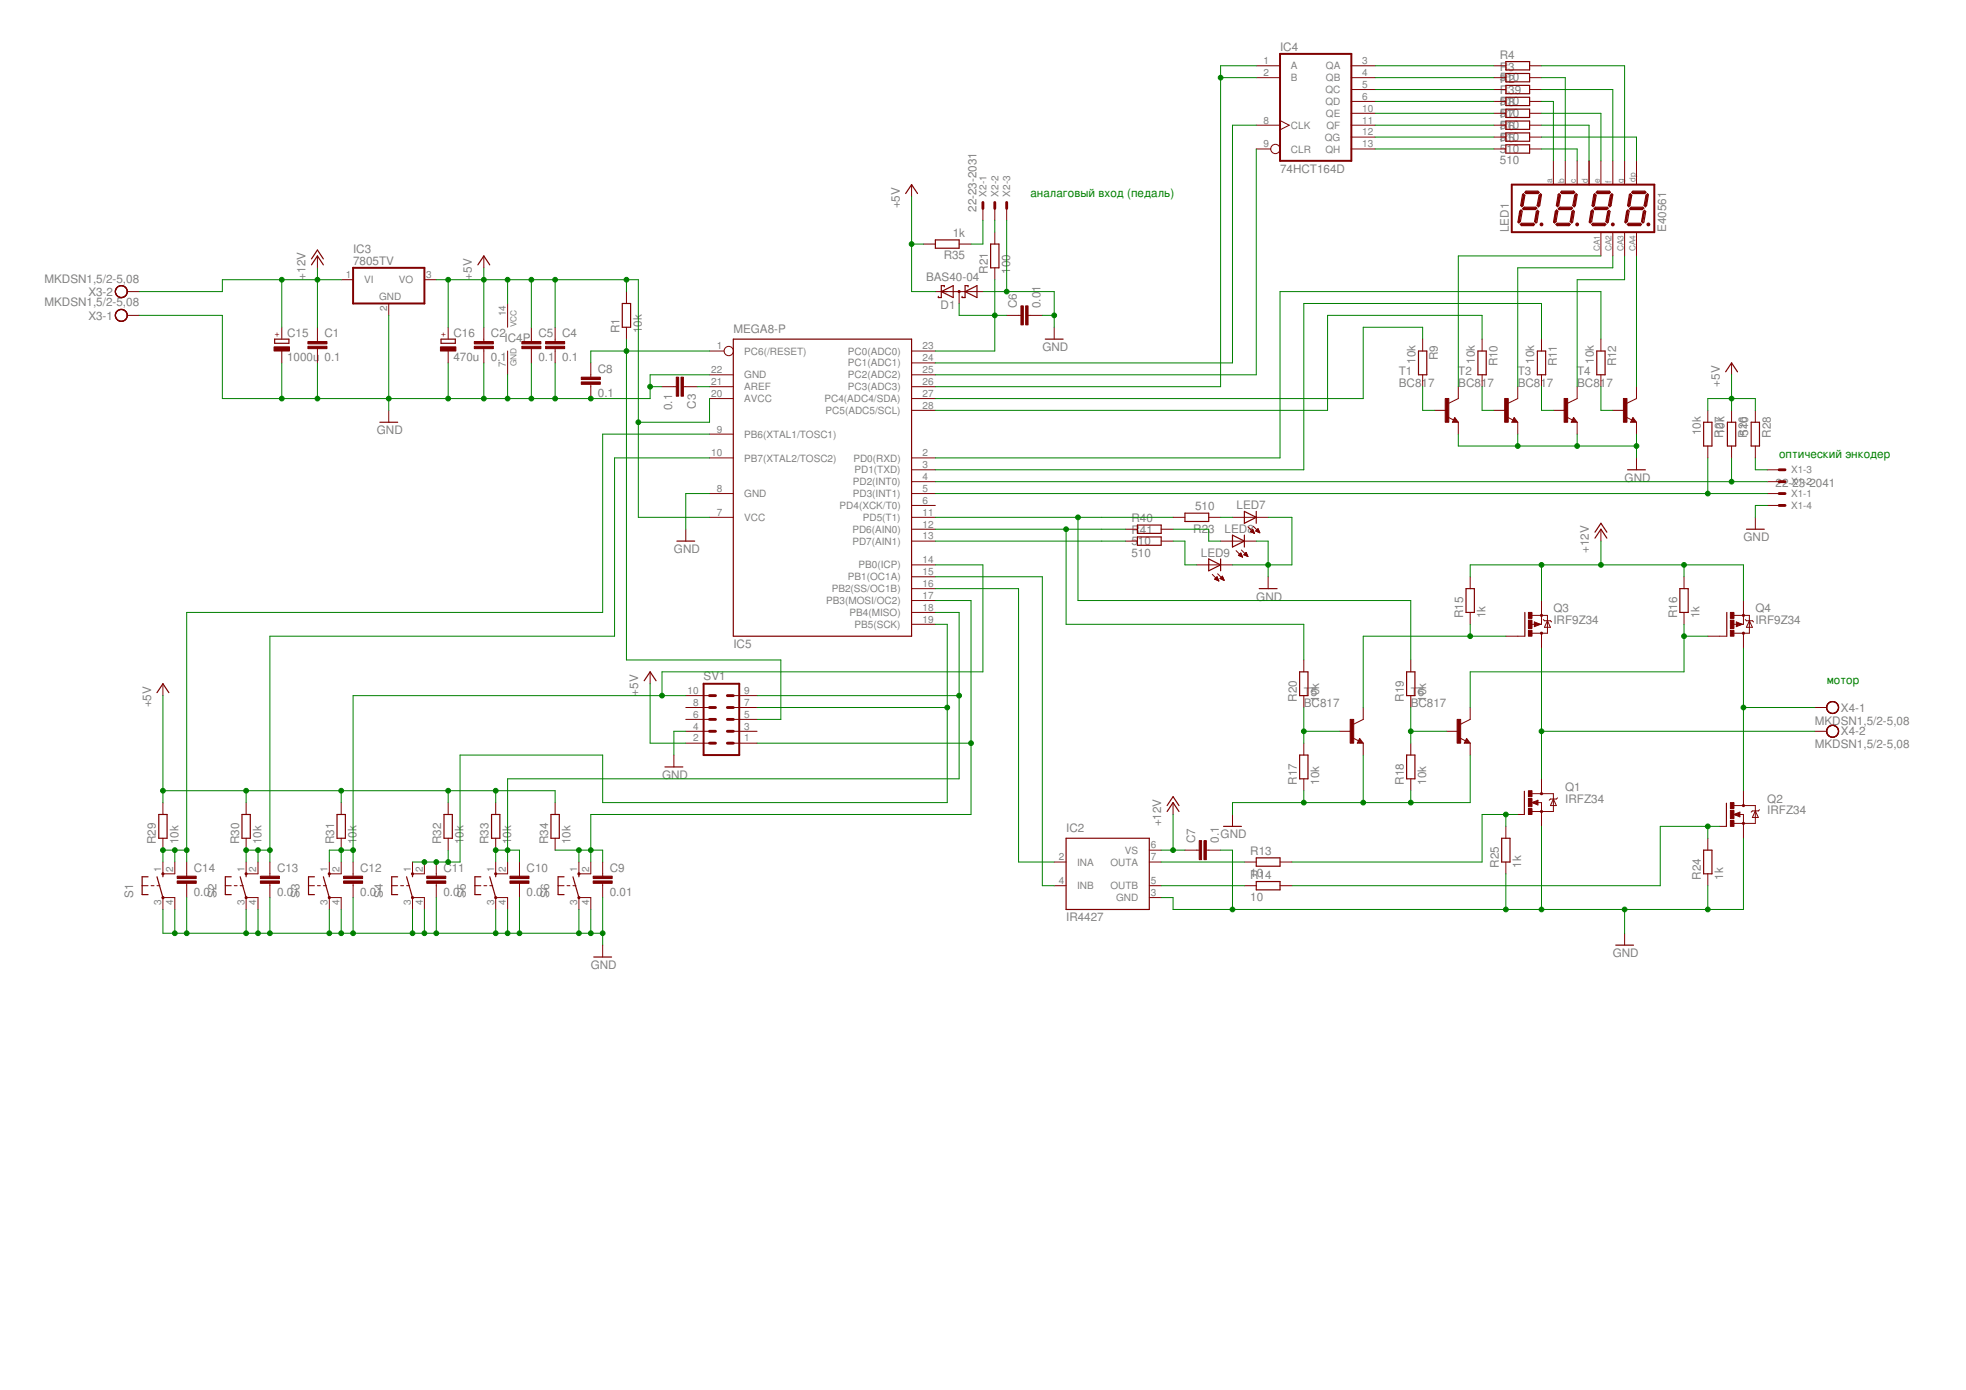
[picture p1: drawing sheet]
<svg xmlns="http://www.w3.org/2000/svg" width="420mm" height="297mm" viewBox="0 0 420 297" stroke-linecap="round" stroke-linejoin="round" font-family="sans-serif">
<g fill="none" stroke="#800000" stroke-width=".25">
<path d="M321.8 18.2h5.1v1.8h-5.1zM321.8 13.2h5.1v1.7h-5.1zM321.8 15.7h5.1v1.8h-5.1zM321.8 20.8h5.1v1.8h-5.1zM321.8 23.3h5.1v1.8h-5.1zM321.8 25.9h5.1v1.7h-5.1zM321.8 28.4h5.1v1.8h-5.1zM321.8 30.9h5.1v1.8h-5.1zM66.6 56.6l1.2-1.9 1.3 1.9M66.6 55.3l1.2-1.9 1.3 1.9M102.1 56.6l1.3-1.9 1.3 1.9M193.5 41.4l1.3-1.9 1.3 1.9"/>
<path d="M199.9 51.3h5.1v1.7h-5.1zM211.7 52.2h1.8v5h-1.8zM324.8 45.1l.3-.2 .2 .2-.4 2.2-.3 .3-.2-.1zM324.9 48l.3-.3h2.5l.3 .3-.3 .2h-2.5zM325.6 41.4l.3 .3-.4 2.2-.3 .3-.2-.3 .4-2.3zM325.8 44.3h2.4l.2 .2-.3 .3h-2.5l-.2-.2zM325.9 41.1l.2-.2h2.6l.2 .2-.2 .3h-2.6zM328.3 45.2l.3-.3 .2 .3-.3 2.3-.2 .1-.3-.3zM329.2 41.4l.2 .2-.3 2.3-.3 .3-.3-.3 .4-2.2zM332.7 44.9l.2 .2-.4 2.2-.3 .3-.2-.1 .4-2.4zM332.8 47.7h2.5l.3 .3-.3 .2h-2.5l-.3-.2zM333.2 41.4l.3 .3-.4 2.2-.2 .3-.3-.3 .4-2.3z"/>
<path d="M333.4 44.3h2.5l.2 .2-.4 .3h-2.5l-.2-.2zM333.5 41.1l.3-.2h2.5l.2 .2-.2 .3h-2.5zM336 45.2l.2-.3 .3 .3-.4 2.3-.2 .1-.3-.3zM336.8 41.4l.3 .2-.4 2.3-.3 .3-.3-.3 .4-2.2zM340.3 44.9l.3 .2-.4 2.2-.3 .3-.3-.1 .4-2.4zM340.4 47.7h2.5l.3 .3-.3 .2h-2.5l-.3-.2zM340.8 41.4l.3 .3-.4 2.2-.2 .3-.3-.3 .4-2.3zM341 44.3h2.5l.2 .2-.3 .3h-2.6l-.1-.2zM341.1 41.1l.3-.2h2.5l.3 .2-.3 .3h-2.5zM343.6 45.2l.2-.3 .3 .3-.4 2.3-.2 .1-.3-.3zM344.5 41.4l.2 .2-.4 2.3-.3 .3-.3-.3 .5-2.2zM347.9 44.9l.3 .2-.4 2.2-.3 .3-.2-.1 .3-2.4z"/>
<path d="M348 47.7h2.6l.2 .3-.2 .2h-2.6l-.2-.2zM348.2 41.6l.2-.2 .3 .3-.4 2.2-.2 .3-.3-.3zM348.6 44.3h2.5l.2 .2-.3 .3h-2.6l-.1-.2zM348.7 41.1l.3-.2h2.5l.3 .2-.3 .3h-2.5zM351.2 45.2l.3-.3 .2 .3-.4 2.3-.2 .1-.3-.3zM351.8 41.7l.3-.3 .2 .2-.4 2.3-.3 .3-.2-.3zM58.7 72.5h3v.9h-3zM94.3 72.5h3v.9h-3zM133 64.9h1.8v5h-1.8zM156.7 72.5h38.1v63.5h-38.1zM201.2 62.3l2.5-1.3v2.6zM201.8 61.3v-.3h-.6v2.6h-.7v-.3"/>
<path d="M206.2 62.3l2.6-1.3v2.6zM206.9 61.3v-.3h-.7v2.6h-.6v-.3M223.4 72.5h3.8M303.1 75h1.8v5.1h-1.8zM315.8 75h1.8v5.1h-1.8zM328.5 75h1.8v5.1h-1.8zM341.2 75h1.8v5.1h-1.8zM368.8 79.5l1.3-1.9 1.2 1.9M81.2 90.2h3.8M310.9 89.7l.1 .3h-.4l.3-.5 .5 .6h-.8M323.6 89.7l.1 .3h-.4l.3-.5 .5 .6h-.8M336.3 89.7l.1 .3h-.4l.3-.5 .5 .6h-.8"/>
<path d="M349 89.7l.1 .3h-.4l.3-.5 .5 .6h-.8M364.1 90.2h1.8v5.1h-1.8zM369.2 90.2h1.7v5.1h-1.7zM374.2 90.2h1.8v5.1h-1.8zM144.7 115.6h3.8M243.1 112.2h5.1v1.8h-5.1zM243.1 114.7h5.1v1.8h-5.1zM253.2 109.7h5.1v1.7h-5.1zM258.3 119.4l2.6 1.3-2.6 1.3zM260.9 119.4v2.6M263.4 114.4l2.5 1.2-2.5 1.3zM265.9 109.3l2.6 1.3-2.6 1.2z"/>
<path d="M265.9 114.4v2.5M268.5 109.3v2.5M340.9 115l1.2-1.9 1.3 1.9M340.9 113.7l1.2-1.9 1.3 1.9M347.8 100.4h3.8M373.2 113.1h3.8M269.1 125.8h3.8M313.3 125.8h1.8v5.1h-1.8zM325.9 130.9v5.1M359 125.8h1.8v5.1h-1.8zM369 130.9v5.1M33.5 148l1.3-1.9 1.3 1.9"/>
<path d="M137.7 145.5l1.2-1.9 1.3 1.9M277.7 143.6h1.8v5.1h-1.8zM290.6 158.3l.1 .3h-.4l.3-.5 .5 .6h-.8M300.6 143.6h1.8v5.1h-1.8zM313.4 158.3l.2 .3h-.4l.2-.5 .5 .6h-.7M33.9 174.1h1.8v5h-1.8zM51.7 174.1h1.8v5h-1.8zM72 174.1h1.8v5h-1.8zM94.9 174.1h1.8v5h-1.8zM105.1 174.1h1.7v5h-1.7zM117.8 174.1h1.7v5h-1.7zM142.1 163.9h3.8"/>
<path d="M227.8 179.1h17.8v15.3h-17.8zM249.4 173.4l1.3-1.9 1.3 1.9M249.4 172.1l1.3-1.9 1.3 1.9M261.5 176.6h3.8M277.7 161.4h1.8v5h-1.8zM300.6 161.4h1.8v5h-1.8zM320.9 179.1h1.8v5.1h-1.8zM325.8 169.1v5M369 171.6v5M31.6 187.4h-1.2v3.8h1.2M33.5 187.4l1.3 4.4M34.8 186.7v.7"/>
<path d="M49.4 187.4h-1.2v3.8h1.2M51.3 187.4l1.3 4.4M52.6 186.7v.7M67.2 187.4h-1.3v3.8h1.3M69.1 187.4l1.3 4.4M70.4 186.7v.7M85 187.4h-1.3v3.8h1.3M86.9 187.4l1.3 4.4M88.2 186.7v.7M102.8 187.4h-1.3v3.8h1.3M104.7 187.4l1.2 4.4M105.9 186.7v.7"/>
<path d="M120.5 187.4h-1.2v3.8h1.2M122.4 187.4l1.3 4.4M123.7 186.7v.7M268.5 183.3h5.1v1.8h-5.1zM268.5 188.4h5.1v1.8h-5.1zM364.1 181.7h1.8v5h-1.8zM126.9 204.5h3.8M345.3 202h3.8"/>
<circle cx="25.9" cy="67.4" r="1.27"/>
<circle cx="25.9" cy="62.3" r="1.27"/>
<circle cx="391.6" cy="151.2" r="1.27"/>
<circle cx="391.6" cy="156.3" r="1.27"/>
</g>
<g fill="none" stroke="#800000" stroke-width=".21">
<path d="M268.5 16.6h5.1M268.5 14.1h5.1M288.8 19.1h5.1M288.8 16.6h5.1M288.8 14.1h5.1M319.3 19.1h2.5M319.3 16.6h2.5M319.3 14.1h2.5M326.9 19.1h2.5M326.9 16.6h2.5M326.9 14.1h2.5M194.8 39.5v2.5"/>
<path d="M268.5 31.8h3.1M268.5 26.8h5.1M273.6 25.8l1.9 1-1.9 .9M288.8 31.8h5.1M288.8 29.3h5.1M288.8 26.8h5.1M288.8 24.2h5.1M288.8 21.7h5.1M319.3 31.8h2.5M319.3 29.3h2.5M319.3 26.8h2.5M319.3 24.2h2.5"/>
<path d="M319.3 21.7h2.5M326.9 31.8h2.5M326.9 29.3h2.5M326.9 26.8h2.5M326.9 24.2h2.5M326.9 21.7h2.5M332 34.4v5.1M334.5 34.4v5.1M337.1 34.4v5.1M339.6 34.4v5.2M342.1 34.4v5.1M344.7 34.4v5.1"/>
<path d="M347.2 34.4v5.1M349.7 34.4v5.1M67.8 54.7v2.5M72.9 59.8h2.6M90.7 59.8h2.5M103.4 54.7v2.5M197.4 52.2h2.5M205 52.2h2.5M210.1 44.5v2.6M212.6 44.5v2.6M212.6 49.6v2.6M212.6 57.2v2.6"/>
<path d="M215.1 44.5v2.6M342.1 49.6v5.1M344.7 49.6v5.1M347.2 49.6v5.1M349.7 49.6v5.1M27.2 62.3h2.5M27.2 67.4h2.5M60.2 69.9v2.6M60.2 75v2.6M67.8 69.9v3.1M67.8 74.5v3.1M83.1 64.9v2.5"/>
<path d="M95.8 69.9v2.6M95.8 75v2.6M103.4 69.9v3.1M103.4 74.5v3.1M108.5 64.9v5M108.5 75v5.1M113.6 69.9v3.1M113.6 74.5v3.1M118.6 69.9v3.1M118.6 74.5v3.1M126.3 77.6v3M133.9 62.3v2.6"/>
<path d="M133.9 69.9v2.6M151.6 75h3.1M194.8 77.6h5.1M194.8 75h5.1M199.9 62.3h10.2M205 62.3v2.6M215.1 67.4h3.1M219.7 67.4h3.1M225.3 69.9v2.6M304 72.5v2.5M316.7 72.5v2.5M329.4 72.5v2.5"/>
<path d="M342.1 72.5v2.5M370.1 77.6v2.5M83.1 87.7v2.5M126.3 82.1v3.1M141.5 82.6h3M146 82.6h3.1M151.6 82.6h5.1M151.6 97.9h5.1M151.6 92.8h5.1M151.6 80.1h5.1M151.6 85.2h5.1M194.8 82.6h5.1"/>
<path d="M194.8 97.9h5.1M194.8 80.1h5.1M194.8 85.2h5.1M194.8 87.7h5.1M304 80.1v2.5M306.6 87.7h2.5M309.4 89.1l1.2 .6M310.9 89.2l.8 1h-1.3zM311.7 82.6v2.6l-2.1 1M311.7 90.2v2.6M316.7 80.1v2.5M319.3 87.7h2.5"/>
<path d="M322.1 89.1l1.2 .6M323.6 89.2l.8 1h-1.3zM324.4 82.6v2.6l-2.1 1M324.4 90.2v2.6M329.4 80.1v2.5M332 87.7h2.5M334.8 89.1l1.2 .6M336.3 89.2l.8 1h-1.3zM337.1 82.6v2.6l-2.1 1M337.1 90.2v2.6M342.1 80.1v2.5M344.7 87.7h2.5"/>
<path d="M347.5 89.1l1.2 .6M349 89.2l.7 1h-1.2zM349.7 82.6v2.6l-2 1M349.7 90.2v2.6M349.7 97.9v2.5M365 87.7v2.5M365 95.3v2.6M370.1 87.7v2.5M370.1 95.3v2.6M375.1 87.7v2.5M375.1 95.3v2.6M146.6 113.1v2.5"/>
<path d="M151.6 105.5h5.1M151.6 110.6h5.1M194.8 105.5h5.1M194.8 102.9h5.1M194.8 100.4h5.1M194.8 108h5.1M194.8 110.6h5.1M194.8 115.6h5.1M194.8 113.1h5.1M240.5 115.6h2.6M240.5 113.1h2.6M248.2 115.6h2.5"/>
<path d="M248.2 113.1h2.5M250.7 110.6h2.5M258.3 110.6h2.6M260.9 115.6h7.6M263.4 110.6h7.6M264.2 117.7l1.4 1.4M264.7 118.7l.5-.5 .4 .9zM264.7 118.7h.7M264.8 118.6h.5M264.9 118.5h.4M265 118.8h.5M265 118.3h.2"/>
<path d="M265.1 118.2h.1M265.3 117.5l1.4 1.4M265.3 119h.2M265.8 118.6l.5-.6 .4 .9zM265.9 118.6h.7M265.9 118.5h.6M266 118.3h.4M266.1 118.2h.3M266.2 118.7h.4M266.3 118.1h.1M266.4 118.8h.3M266.7 112.6l1.4 1.4"/>
<path d="M267.2 113.6l.5-.5 .4 .9zM267.3 113.6h.6M267.3 113.5h.6M267.4 113.4h.4M267.5 113.3h.3M267.6 113.8h.4M267.7 113.2h.1M267.8 112.5l1.4 1.4M267.9 113.9h.2M268.4 113.5l.5-.5 .3 .9zM268.4 113.4h.6M268.5 113.5h.6"/>
<path d="M268.5 113.3h.5M268.7 113.2h.2M268.7 113.6h.5M268.8 113.1h.1M269 113.8h.2M342.1 113.1v2.5M375.1 110.6v2.5M377.7 105.5h2.5M377.7 102.9h2.5M377.7 100.4h2.5M377.7 108h2.5M194.8 133.4h5.1"/>
<path d="M194.8 130.9h5.1M194.8 128.3h5.1M194.8 125.8h5.1M194.8 123.3h5.1M194.8 120.7h5.1M255.8 120.7h7.6M259.1 122.7l1.4 1.4M259.6 123.8l.5-.5 .4 .8zM259.6 123.8h.7M259.7 123.7h.6M259.8 123.5h.4M259.9 123.9h.5"/>
<path d="M259.9 123.4h.3M260.1 123.3h.1M260.2 124h.2M260.2 122.6l1.4 1.4M260.5 124.1h.1M260.8 123.7h.7M260.8 123.5h.6M260.9 123.4h.5M261.1 123.8h.4M261.1 123.3h.2M261.2 123.2h.1M261.2 123.1l-.5 .5 .9 .4"/>
<path d="M261.2 123.1l.4 .9M261.3 123.9h.3M271 123.3v2.5M314.2 123.3v2.5M314.2 130.9v2.5M321.8 136h4.1M327.2 133.4h.8M327.4 131.5h3.3v3.8h-3.3M327.9 132.9l1.3 .5-1.3 .5zM329.4 128.3v5.1h-.3M329.4 135.3v3.2M329.8 132.4l.3 .3h1.2l.3 .2"/>
<path d="M330.7 132.7l.6 1.3h-1.2zM359.9 123.3v2.5M359.9 130.9v2.5M365 136h4M370.3 133.4h.9M370.6 131.5h3.3v3.8h-3.3M371.1 132.9l1.2 .5-1.2 .5zM372.6 128.3v5.1h-.3M372.6 135.3v3.2M373 132.4l.2 .3h1.3l.3 .2M373.9 132.7l.6 1.3h-1.3zM34.8 146.1v2.6"/>
<path d="M138.9 143.6v2.5M146.6 158.8h5M146.6 156.3h5M146.6 153.7h5M146.6 151.2h5M146.6 148.7h5M156.7 158.8h5.1M156.7 156.3h5.1M156.7 153.7h5.1M156.7 151.2h5.1M156.7 148.7h5.1M278.6 141v2.6"/>
<path d="M278.6 148.7v2.5M278.6 158.8v2.6M286.3 156.3h2.5M289.1 157.7l1.2 .6M290.6 157.8l.7 1h-1.2zM291.3 151.2v2.5l-2 1M291.3 158.8v2.6M301.5 141v2.6M301.5 148.7v2.5M301.5 158.8v2.6M309.1 156.3h2.6M312 157.7l1.2 .6"/>
<path d="M313.4 157.8l.8 1h-1.3zM314.2 151.2v2.5l-2 1M314.2 158.8v2.6M387.8 156.3h2.6M387.8 151.2h2.6M34.8 171.5v2.6M34.8 179.1v2.6M52.6 171.5v2.6M52.6 179.1v2.6M72.9 171.5v2.6M72.9 179.1v2.6M95.8 171.5v2.6"/>
<path d="M95.8 179.1v2.6M105.9 171.5v2.6M105.9 179.1v2.6M118.6 171.5v2.6M118.6 179.1v2.6M144 161.4v2.5M250.7 171.5v2.6M263.4 174.1v2.5M278.6 166.4v2.6M301.5 166.4v2.6M321.8 176.6v2.5M324.4 174.1h1.4"/>
<path d="M327.4 171.5l1.3-.5v1zM327.4 169.6h4.6v3.8h-4.6M328.5 171.5h.9v5.1M329.4 166.4v3.2M332 170.8l.6 1.3h-1.3zM332.9 170.5l-.3 .3h-1.3l-.2 .2M365 179.1v2.6M367.5 176.6h1.5M370.6 174.1l1.2-.6v1.1zM370.6 172.1h4.5v3.9h-4.5M371.7 174.1h.9v5M372.6 169v3.1"/>
<path d="M375.1 173.3l.7 1.4h-1.3zM376 173l-.2 .3h-1.3l-.3 .2M30.4 189.3h1.2M32.3 189.3h.6M33.5 189.3h.7M34.8 194.4v-2.6h2.6v2.6M34.8 184.2v2.5h2.6v-2.5M39.9 184.2v3M39.9 188.8v3M48.2 189.3h1.2M50.1 189.3h.6M51.3 189.3h.7"/>
<path d="M52.6 194.4v-2.6h2.5v2.6M52.6 184.2v2.5h2.5v-2.5M57.7 184.2v3M57.7 188.8v3M65.9 189.3h1.3M67.8 189.3h.7M69.1 189.3h.6M70.4 194.4v-2.6h2.5v2.6M70.4 184.2v2.5h2.5v-2.5M75.5 184.2v3M75.5 188.8v3M83.7 189.3h1.3"/>
<path d="M85.6 189.3h.7M86.9 189.3h.6M88.2 194.4v-2.6h2.5v2.6M88.2 184.2v2.5h2.5v-2.5M93.2 184.2v3M93.2 188.8v3M101.5 189.3h1.3M103.4 189.3h.6M104.7 189.3h.6M105.9 194.4v-2.6h2.6v2.6M105.9 184.2v2.5h2.6v-2.5M111 184.2v3"/>
<path d="M111 188.8v3M119.3 189.3h1.2M121.2 189.3h.6M122.4 189.3h.7M123.7 194.4v-2.6h2.6v2.6M123.7 184.2v2.5h2.6v-2.5M128.8 184.2v3M128.8 188.8v3M225.3 184.2h2.5M225.3 189.3h2.5M245.6 184.2h2.6M245.6 189.3h2.6"/>
<path d="M245.6 191.8h2.6M245.6 181.7h2.6M253.2 181.7h3.1M257.8 181.7h3.1M265.9 184.2h2.6M265.9 189.3h2.6M273.6 184.2h2.5M273.6 189.3h2.5M321.8 184.2v2.5M347.2 199.4v2.6M365 186.7v2.6M128.8 202v2.5"/>
<circle cx="272.6" cy="31.8" r=".99"/>
<circle cx="155.7" cy="75" r=".99"/>
</g>
<g fill="none" stroke="#800000" stroke-width=".61">
<path d="M210.1 43.3v1.2M212.6 43.3v1.2M215.1 43.3v1.2M380.2 105.5h1.3M380.2 102.9h1.3M380.2 100.4h1.3M380.2 108h1.3M151.6 148.7h1.3M151.6 151.2h1.3M151.6 153.7h1.3M151.6 156.3h1.3M151.6 158.8h1.3"/>
<path d="M155.4 148.7h1.3M155.4 151.2h1.3M155.4 153.7h1.3M155.4 156.3h1.3M155.4 158.8h1.3"/>
</g>
<g fill="none" stroke="#800000" stroke-width=".32">
<path d="M329.3 48h.3M336.9 48h.3M344.6 48h.2M352.1 48h.3M328 133.2l.9 .2-.9 .3v-.3h.3M371.2 133.2l.9 .2-.9 .3v-.3h.3M328.5 171.3l-.8 .2 .8 .3v-.3h-.2M371.7 173.8l-.9 .3 .9 .2v-.2h-.2"/>
<circle cx="329.4" cy="48" r=".25"/>
<circle cx="337.1" cy="48" r=".25"/>
<circle cx="344.7" cy="48" r=".25"/>
<circle cx="352.3" cy="48" r=".25"/>
</g>
<g fill="none" stroke="#800000" stroke-width=".42">
<path d="M273.6 11.5h15.2v22.9h-15.2zM323.1 39.5h30.4v10.1h-30.4zM75.5 57.2h15.2v7.7h-15.2zM325 45.2l-.4 2.3M325.2 48h2.5M325.6 41.7l-.4 2.2M325.6 44.5h2.6M326.1 41.1h2.6M328.5 45.3l-.3 2M329.2 41.7l-.4 2.2M332.6 45.2l-.4 2.3M332.9 48h2.4"/>
<path d="M333.2 44.5h2.6M333.2 41.7l-.3 2.2M333.8 41.1h2.5M336.2 45.3l-.4 2M336.8 41.7l-.4 2.2M340.2 45.2l-.3 2.3M340.5 48h2.4M340.9 44.5h2.5M340.9 41.7l-.4 2.2M341.4 41.1h2.5M343.8 45.3l-.4 2M344.4 41.7l-.4 2.2"/>
<path d="M347.8 45.2l-.3 2.3M348.1 48h2.4M348.5 44.5h2.5M348.5 41.7l-.4 2.2M349 41.1h2.5M351.4 45.3l-.4 2M352 41.7l-.4 2.2M150.4 146.1h7.6v15.3h-7.6z"/>
<circle cx="205" cy="62.3" r=".13"/>
<circle cx="329.4" cy="135.3" r=".13"/>
<circle cx="329.4" cy="131.5" r=".13"/>
<circle cx="372.6" cy="131.5" r=".13"/>
<circle cx="372.6" cy="135.3" r=".13"/>
<circle cx="329.4" cy="173.4" r=".13"/>
<circle cx="329.4" cy="169.6" r=".13"/>
<circle cx="372.6" cy="176" r=".13"/>
<circle cx="372.6" cy="172.1" r=".13"/>
<circle cx="34.8" cy="186.7" r=".13"/>
<circle cx="34.8" cy="191.8" r=".13"/>
<circle cx="52.6" cy="186.7" r=".13"/>
<circle cx="52.6" cy="191.8" r=".13"/>
<circle cx="70.4" cy="186.7" r=".13"/>
<circle cx="70.4" cy="191.8" r=".13"/>
<circle cx="88.2" cy="191.8" r=".13"/>
<circle cx="88.2" cy="186.7" r=".13"/>
<circle cx="105.9" cy="191.8" r=".13"/>
<circle cx="105.9" cy="186.7" r=".13"/>
<circle cx="123.7" cy="191.8" r=".13"/>
<circle cx="123.7" cy="186.7" r=".13"/>
</g>
<g fill="#800000" stroke="#800000" stroke-width=".21">
<path d="M326.6 172.8h.8v1.3h-.8z"/>
<path d="M326.6 169h.8v1.2h-.8z"/>
<path d="M326.6 170.6h.8v1.8h-.8z"/>
<path d="M369.8 175.3h.8v1.3h-.8z"/>
<path d="M369.8 171.5h.8v1.3h-.8z"/>
<path d="M369.8 173.2h.8v1.7h-.8z"/>
<path d="M326.6 130.9h.8v1.2h-.8z"/>
<path d="M326.6 134.7h.8v1.3h-.8z"/>
<path d="M326.6 132.5h.8v1.8h-.8z"/>
<path d="M369.8 130.9h.8v1.2h-.8z"/>
<path d="M369.8 134.7h.8v1.3h-.8z"/>
<path d="M369.8 132.5h.8v1.8h-.8z"/>
<path d="M288.5 153.7h.8v5.1h-.8z"/>
<path d="M311.4 153.7h.8v5.1h-.8z"/>
<path d="M65.8 74h4.1v.5h-4.1z"/>
<path d="M65.8 73h4.1v.5h-4.1z"/>
<path d="M101.4 74h4v.5h-4z"/>
<path d="M101.4 73h4v.5h-4z"/>
<path d="M144.5 80.6h.5v4.1h-.5z"/>
<path d="M145.5 80.6h.5v4.1h-.5z"/>
<path d="M111.5 74h4.1v.5h-4.1z"/>
<path d="M111.5 73h4.1v.5h-4.1z"/>
<path d="M219.2 65.4h.5v4h-.5z"/>
<path d="M218.2 65.4h.5v4h-.5z"/>
<path d="M257.3 179.6h.5v4.1h-.5z"/>
<path d="M256.3 179.6h.5v4.1h-.5z"/>
<path d="M58.6 74.1h3.3v.9h-3.3z"/>
<path d="M94.1 74.1h3.3v.9h-3.3z"/>
<path d="M124.2 81.6h4.1v.5h-4.1z"/>
<path d="M124.2 80.6h4.1v.5h-4.1z"/>
<path d="M116.6 74h4.1v.5h-4.1z"/>
<path d="M116.6 73h4.1v.5h-4.1z"/>
<path d="M308.9 85.2h.7v5h-.7z"/>
<path d="M321.6 85.2h.7v5h-.7z"/>
<path d="M334.3 85.2h.7v5h-.7z"/>
<path d="M346.9 85.2h.8v5h-.8z"/>
<path d="M126.8 188.3h4v.5h-4z"/>
<path d="M126.8 187.2h4v.5h-4z"/>
<path d="M109 188.3h4.1v.5h-4.1z"/>
<path d="M109 187.2h4.1v.5h-4.1z"/>
<path d="M91.2 188.3h4.1v.5h-4.1z"/>
<path d="M91.2 187.2h4.1v.5h-4.1z"/>
<path d="M73.4 188.3h4.1v.5h-4.1z"/>
<path d="M73.4 187.2h4.1v.5h-4.1z"/>
<path d="M55.6 188.3h4.1v.5h-4.1z"/>
<path d="M55.6 187.2h4.1v.5h-4.1z"/>
<path d="M37.9 188.3h4v.5h-4z"/>
<path d="M37.9 187.2h4v.5h-4z"/>
</g>
<g fill="none" stroke="#008000" stroke-width=".21">
<path d="M260.9 16.6h7.6M268.5 14.1h-7.6v68.5h-61M293.9 16.6h25.4M293.9 14.1h25.4M293.9 19.1h25.4M329.4 14.1h17.8v20.3M329.4 16.6h5.1v17.8M329.4 19.1h15.3v15.3M268.5 26.8h-5.1v50.8h-63.5M268.5 31.8v48.3h-68.6M293.9 26.8h25.4M293.9 24.2h25.4"/>
<path d="M293.9 29.3h25.4M293.9 31.8h25.4M293.9 21.7h25.4M329.4 29.3h20.3v5.1M329.4 31.8h7.7v2.6M329.4 24.2h12.7v10.2M329.4 26.8h10.2v7.6M329.4 21.7h2.6v12.7M60.2 59.8v10.1M67.8 57.2v12.7M72.9 59.8h-25.4v2.5h-17.8M93.2 59.8h43.2v50.8h15.2"/>
<path d="M95.8 59.8v10.1M103.4 57.2v12.7M108.5 59.8v5.1M113.6 59.8v10.1M118.6 59.8v10.1M133.9 59.8v2.5M194.8 42v20.3h5.1M194.8 52.2h2.6M210.1 47.1v5.1h-2.6M212.6 59.8v15.2h-12.7M212.6 47.1v2.5M215.1 47.1v15.2"/>
<path d="M342.1 54.7h-30.4v27.9M344.7 54.7v2.5h-20.3v25.4M347.2 54.7v5.1h-10.1v22.8M349.7 54.7v27.9M29.7 67.4h17.8v17.8h91.4v-5.1h12.7M60.2 77.6v7.6M67.8 77.6v7.6M83.1 67.4v20.3M95.8 77.6v7.6M103.4 77.6v7.6M113.6 77.6v7.6M118.6 77.6v7.6"/>
<path d="M133.9 72.5v68.5h33v12.7h-5.1M151.6 75h-25.3v2.6M205 64.9v2.5h10.1M210.1 62.3h15.2v7.6M222.8 67.4h2.5M304 72.5v-2.6h-12.7v15.3h-91.4M316.7 72.5v-5.1h-33v20.3h-83.8M329.4 72.5v-7.6h-50.8v35.5h-78.7M342.1 72.5v-10.2h-68.5v35.6h-73.7M108.5 80.1v5.1M138.9 82.6h2.6M149.1 82.6h2.5"/>
<path d="M151.6 97.9h-20.3v38.1h-73.6v48.2M151.6 92.8h-22.8v38.1h-88.9v53.3M151.6 85.2v5h-15.2M304 82.6v5.1h2.6M311.7 92.8v2.5h38M316.7 82.6v5.1h2.6M324.4 92.8v2.5M329.4 82.6v5.1h2.6M337.1 92.8v2.5M342.1 82.6v5.1h2.6M349.7 92.8v5.1M365 87.7v-2.5h10.1v2.5"/>
<path d="M365 97.9v7.6M370.1 80.1v7.6M370.1 97.9v5M375.1 97.9v2.5h2.6M151.6 105.5h-5v7.6M199.9 105.5h177.8M199.9 102.9h177.8M199.9 110.6h50.8M199.9 113.1h40.6M199.9 115.6h40.6M227.8 113.1v20.3h50.8v7.6M230.4 110.6v17.7h71.1v12.7"/>
<path d="M250.7 113.1h7.6v2.5h2.6M250.7 115.6h2.5v5.1h2.6M260.9 110.6h2.5M268.5 115.6h2.5v7.7M271 110.6h5.1v10.1h-12.7M342.1 115.6v5.1M377.7 108h-2.6v2.6M199.9 120.7h10.2v22.9h-68.6v5.1M199.9 130.9h5.1v35.5h-96.5v17.8M199.9 133.4h2.5v38.1h-73.6v-10.1h-30.5v22.8h-10.1M199.9 125.8h17.8v58.4h7.6M199.9 128.3h7.6v45.8h-81.2v10.1"/>
<path d="M199.9 123.3h22.9v66h2.5M314.2 123.3v-2.6h58.4v7.6M314.2 133.4v2.6M321.8 136h-30.5v15.2M329.4 120.7v7.6M329.4 138.5v27.9M359.9 133.4v10.2h-45.7v7.6M359.9 136h5.1M359.9 120.7v2.6M372.6 138.5v30.5M34.8 148.7v22.8M138.9 146.1v12.7h7.7"/>
<path d="M146.6 156.3h-2.6v5.1M146.6 148.7h-71.1v35.5M161.8 151.2h40.6M161.8 148.7h43.2M161.8 158.8h45.7M278.6 156.3h7.7M278.6 151.2v7.6M301.5 156.3h7.6M301.5 151.2v7.6M329.4 156.3h58.4M372.6 151.2h15.2M34.8 169h83.8v2.5"/>
<path d="M52.6 169v2.5M72.9 169v2.5M95.8 169v2.5M105.9 169v2.5M250.7 174.1v7.6M278.6 169v2.5M291.3 161.4v10.1M301.5 169v2.5M314.2 161.4v10.1h-50.8v2.6M321.8 174.1v2.5M324.4 174.1h-7.7v10.1h-40.6M329.4 176.6v17.8"/>
<path d="M365 176.6v2.5M367.5 176.6h-12.7v12.7h-78.7M372.6 179.1v15.3h-121.9v-2.6h-2.5M34.8 194.4v5h94M37.4 181.7v2.5M37.4 194.4v5M39.9 181.7h-5.1v2.5M39.9 191.8v7.6M52.6 194.4v5M55.1 181.7v2.5M55.1 194.4v5M57.7 181.7h-5.1v2.5"/>
<path d="M57.7 191.8v7.6M70.4 194.4v5M72.9 181.7v2.5M72.9 194.4v5M75.5 181.7h-5.1v2.5M75.5 191.8v7.6M88.2 194.4v5M90.7 194.4v5M93.2 191.8v7.6M95.8 181.7v2.5M105.9 184.2v-2.5h5.1v2.5M105.9 194.4v5"/>
<path d="M108.5 194.4v5M111 191.8v7.6M118.6 181.7h10.2v2.5M123.7 181.7v2.5M123.7 194.4v5M126.3 194.4v5M128.8 191.8v10.2M248.2 184.2h17.7M248.2 189.3h17.7M248.2 181.7h5M260.9 181.7h2.5v12.7M321.8 186.7v7.7"/>
<path d="M347.2 194.4v5M365 189.3v5.1"/>
</g>
<g fill="#008000" stroke="#008000" stroke-width=".21">
<circle cx="365" cy="105.5" r=".51"/>
<circle cx="370.1" cy="102.9" r=".51"/>
<circle cx="359.9" cy="136" r=".51"/>
<circle cx="314.2" cy="136" r=".51"/>
<circle cx="278.6" cy="156.3" r=".51"/>
<circle cx="301.5" cy="156.3" r=".51"/>
<circle cx="212.6" cy="67.4" r=".51"/>
<circle cx="329.4" cy="156.3" r=".51"/>
<circle cx="372.6" cy="151.2" r=".51"/>
<circle cx="321.8" cy="174.1" r=".51"/>
<circle cx="365" cy="176.6" r=".51"/>
<circle cx="133.9" cy="75" r=".51"/>
<circle cx="108.5" cy="181.7" r=".51"/>
<circle cx="105.9" cy="181.7" r=".51"/>
<circle cx="205" cy="148.7" r=".51"/>
<circle cx="230.4" cy="110.6" r=".51"/>
<circle cx="227.8" cy="113.1" r=".51"/>
<circle cx="263.4" cy="194.4" r=".51"/>
<circle cx="347.2" cy="194.4" r=".51"/>
<circle cx="321.8" cy="194.4" r=".51"/>
<circle cx="329.4" cy="194.4" r=".51"/>
<circle cx="365" cy="194.4" r=".51"/>
<circle cx="95.8" cy="85.2" r=".51"/>
<circle cx="83.1" cy="85.2" r=".51"/>
<circle cx="67.8" cy="85.2" r=".51"/>
<circle cx="103.4" cy="85.2" r=".51"/>
<circle cx="60.2" cy="85.2" r=".51"/>
<circle cx="113.6" cy="85.2" r=".51"/>
<circle cx="126.3" cy="85.2" r=".51"/>
<circle cx="118.6" cy="85.2" r=".51"/>
<circle cx="138.9" cy="82.6" r=".51"/>
<circle cx="108.5" cy="85.2" r=".51"/>
<circle cx="215.1" cy="62.3" r=".51"/>
<circle cx="225.3" cy="67.4" r=".51"/>
<circle cx="301.5" cy="171.5" r=".51"/>
<circle cx="291.3" cy="171.5" r=".51"/>
<circle cx="278.6" cy="171.5" r=".51"/>
<circle cx="271" cy="120.7" r=".51"/>
<circle cx="337.1" cy="95.3" r=".51"/>
<circle cx="324.4" cy="95.3" r=".51"/>
<circle cx="349.7" cy="95.3" r=".51"/>
<circle cx="37.4" cy="199.4" r=".51"/>
<circle cx="39.9" cy="199.4" r=".51"/>
<circle cx="55.1" cy="199.4" r=".51"/>
<circle cx="57.7" cy="199.4" r=".51"/>
<circle cx="72.9" cy="199.4" r=".51"/>
<circle cx="75.5" cy="199.4" r=".51"/>
<circle cx="90.7" cy="199.4" r=".51"/>
<circle cx="93.2" cy="199.4" r=".51"/>
<circle cx="108.5" cy="199.4" r=".51"/>
<circle cx="111" cy="199.4" r=".51"/>
<circle cx="126.3" cy="199.4" r=".51"/>
<circle cx="52.6" cy="199.4" r=".51"/>
<circle cx="70.4" cy="199.4" r=".51"/>
<circle cx="88.2" cy="199.4" r=".51"/>
<circle cx="105.9" cy="199.4" r=".51"/>
<circle cx="123.7" cy="199.4" r=".51"/>
<circle cx="128.8" cy="199.4" r=".51"/>
<circle cx="95.8" cy="59.8" r=".51"/>
<circle cx="103.4" cy="59.8" r=".51"/>
<circle cx="133.9" cy="59.8" r=".51"/>
<circle cx="136.4" cy="90.2" r=".51"/>
<circle cx="118.6" cy="59.8" r=".51"/>
<circle cx="113.6" cy="59.8" r=".51"/>
<circle cx="108.5" cy="59.8" r=".51"/>
<circle cx="194.8" cy="52.2" r=".51"/>
<circle cx="370.1" cy="85.2" r=".51"/>
<circle cx="105.9" cy="169" r=".51"/>
<circle cx="95.8" cy="169" r=".51"/>
<circle cx="72.9" cy="169" r=".51"/>
<circle cx="52.6" cy="169" r=".51"/>
<circle cx="34.8" cy="169" r=".51"/>
<circle cx="60.2" cy="59.8" r=".51"/>
<circle cx="67.8" cy="59.8" r=".51"/>
<circle cx="342.1" cy="120.7" r=".51"/>
<circle cx="329.4" cy="120.7" r=".51"/>
<circle cx="359.9" cy="120.7" r=".51"/>
<circle cx="250.7" cy="181.7" r=".51"/>
<circle cx="260.9" cy="16.6" r=".51"/>
<circle cx="55.1" cy="181.7" r=".51"/>
<circle cx="57.7" cy="181.7" r=".51"/>
<circle cx="52.6" cy="181.7" r=".51"/>
<circle cx="37.4" cy="181.7" r=".51"/>
<circle cx="39.9" cy="181.7" r=".51"/>
<circle cx="34.8" cy="181.7" r=".51"/>
<circle cx="72.9" cy="181.7" r=".51"/>
<circle cx="75.5" cy="181.7" r=".51"/>
<circle cx="141.5" cy="148.7" r=".51"/>
<circle cx="93.2" cy="184.2" r=".51"/>
<circle cx="95.8" cy="184.2" r=".51"/>
<circle cx="90.7" cy="184.2" r=".51"/>
<circle cx="202.4" cy="151.2" r=".51"/>
<circle cx="126.3" cy="181.7" r=".51"/>
<circle cx="123.7" cy="181.7" r=".51"/>
<circle cx="207.5" cy="158.8" r=".51"/>
</g>
<g font-size="2.5" fill="#808080">
<text x="273.6" y="10.9">IC4</text>
<text x="320.5" y="17.4">510</text>
<text x="320.5" y="17.6">R2</text>
<text x="320.5" y="15.1">R3</text>
<text x="320.5" y="12.6">R4</text>
<text x="320.5" y="22.4">510</text>
<text x="320.5" y="22.7">R8</text>
<text x="320.5" y="20.2">R39</text>
<text x="320.5" y="27.5">510</text>
<text x="320.5" y="25">510</text>
<text x="320.5" y="27.8">R6</text>
<text x="320.5" y="25.3">R7</text>
<text x="320.5" y="35.1">510</text>
<text x="320.5" y="32.6">510</text>
<text x="320.5" y="30.1">510</text>
<text x="320.5" y="30.3">R5</text>
<text x="273.6" y="36.9">74HCT164D</text>
<text x="192.3" y="44.5" transform="rotate(-90 192.3 44.5)">+5V</text>
<text x="208.7" y="45.3" transform="rotate(-90 208.7 45.3)">22-23-2031</text>
<text x="203.6" y="50.6">1k</text>
<text x="322.4" y="49.6" transform="rotate(-90 322.4 49.6)">LED1</text>
<text x="356.1" y="49.6" transform="rotate(-90 356.1 49.6)">E40561</text>
<text x="65.3" y="59.8" transform="rotate(-90 65.3 59.8)">+12V</text>
<text x="75.5" y="56.6">7805TV</text>
<text x="75.5" y="54.1">IC3</text>
<text x="100.9" y="59.8" transform="rotate(-90 100.9 59.8)">+5V</text>
<text x="201.7" y="55.4">R35</text>
<text x="211.1" y="58.5" transform="rotate(-90 211.1 58.5)">R21</text>
<text x="215.9" y="58.5" transform="rotate(-90 215.9 58.5)">100</text>
<text x="9.5" y="65.5">MKDSN1,5/2-5,08</text>
<text x="9.5" y="60.4">MKDSN1,5/2-5,08</text>
<text x="18.9" y="63.2">X3-2</text>
<text x="197.9" y="60.1">BAS40-04</text>
<text x="217.3" y="65.9" transform="rotate(-90 217.3 65.9)">C6</text>
<text x="222.4" y="65.9" transform="rotate(-90 222.4 65.9)">0.01</text>
<text x="18.9" y="68.3">X3-1</text>
<text x="61.4" y="72">C15</text>
<text x="96.9" y="72">C16</text>
<text x="132.4" y="71.2" transform="rotate(-90 132.4 71.2)">R1</text>
<text x="137.2" y="71.2" transform="rotate(-90 137.2 71.2)">10k</text>
<text x="156.7" y="71.2">MEGA8-P</text>
<text x="201" y="66.1">D1</text>
<text x="61.4" y="77.1">1000u</text>
<text x="69.4" y="77.2">0.1</text>
<text x="69.4" y="72.1">C1</text>
<text x="96.9" y="77.1">470u</text>
<text x="104.9" y="77.2">0.1</text>
<text x="104.9" y="72.1">C2</text>
<text x="107.8" y="73.1">IC4P</text>
<text x="115.1" y="77.2">0.1</text>
<text x="115.1" y="72.1">C5</text>
<text x="120.2" y="77.2">0.1</text>
<text x="120.2" y="72.1">C4</text>
<text x="222.8" y="75">GND</text>
<text x="302.5" y="77.8" transform="rotate(-90 302.5 77.8)">10k</text>
<text x="307.3" y="76.9" transform="rotate(-90 307.3 76.9)">R9</text>
<text x="315.2" y="77.8" transform="rotate(-90 315.2 77.8)">10k</text>
<text x="327.9" y="77.8" transform="rotate(-90 327.9 77.8)">10k</text>
<text x="340.6" y="77.8" transform="rotate(-90 340.6 77.8)">10k</text>
<text x="127.8" y="79.7">C8</text>
<text x="299" y="82.6">BC817</text>
<text x="299" y="80.1">T1</text>
<text x="311.7" y="82.6">BC817</text>
<text x="311.7" y="80.1">T2</text>
<text x="320" y="78.3" transform="rotate(-90 320 78.3)">R10</text>
<text x="324.3" y="82.6">BC817</text>
<text x="324.3" y="80.1">T3</text>
<text x="332.7" y="78.3" transform="rotate(-90 332.7 78.3)">R11</text>
<text x="337" y="82.6">BC817</text>
<text x="337" y="80.1">T4</text>
<text x="345.4" y="78.3" transform="rotate(-90 345.4 78.3)">R12</text>
<text x="367.5" y="82.6" transform="rotate(-90 367.5 82.6)">+5V</text>
<text x="127.8" y="84.8">0.1</text>
<text x="143.6" y="87.6" transform="rotate(-90 143.6 87.6)">0.1</text>
<text x="148.7" y="87.3" transform="rotate(-90 148.7 87.3)">C3</text>
<text x="80.5" y="92.8">GND</text>
<text x="363.5" y="93" transform="rotate(-90 363.5 93)">10k</text>
<text x="368.3" y="93.5" transform="rotate(-90 368.3 93.5)">R27</text>
<text x="368.5" y="93" transform="rotate(-90 368.5 93)">10k</text>
<text x="373.3" y="93.5" transform="rotate(-90 373.3 93.5)">R16</text>
<text x="373.6" y="93.1" transform="rotate(-90 373.6 93.1)">520</text>
<text x="378.4" y="93.5" transform="rotate(-90 378.4 93.5)">R28</text>
<text x="347.2" y="102.9">GND</text>
<text x="379.5" y="104.1">22-23-2041</text>
<text x="241.8" y="111.6">R40</text>
<text x="255" y="113.8">R23</text>
<text x="255.4" y="109">510</text>
<text x="261.7" y="113.9">LED8</text>
<text x="264.3" y="108.8">LED7</text>
<text x="144" y="118.2">GND</text>
<text x="241.8" y="116.4">510</text>
<text x="241.8" y="118.9">510</text>
<text x="241.8" y="114.1">R41</text>
<text x="256.6" y="118.9">LED9</text>
<text x="339.6" y="118.2" transform="rotate(-90 339.6 118.2)">+12V</text>
<text x="372.6" y="115.6">GND</text>
<text x="268.5" y="128.3">GND</text>
<text x="332" y="130.9">Q3</text>
<text x="375.1" y="130.9">Q4</text>
<text x="312.7" y="132.1" transform="rotate(-90 312.7 132.1)">R15</text>
<text x="317.5" y="132.1" transform="rotate(-90 317.5 132.1)">1k</text>
<text x="332" y="133.4">IRF9Z34</text>
<text x="358.4" y="132.1" transform="rotate(-90 358.4 132.1)">R16</text>
<text x="363.2" y="132.1" transform="rotate(-90 363.2 132.1)">1k</text>
<text x="375.1" y="133.4">IRF9Z34</text>
<text x="156.7" y="138.5">IC5</text>
<text x="136.4" y="148.7" transform="rotate(-90 136.4 148.7)">+5V</text>
<text x="150.4" y="145.3">SV1</text>
<text x="277.1" y="149.9" transform="rotate(-90 277.1 149.9)">R20</text>
<text x="278.6" y="148.7">T</text>
<text x="280.2" y="148.7">5</text>
<text x="281.9" y="149.9" transform="rotate(-90 281.9 149.9)">10k</text>
<text x="300" y="149.9" transform="rotate(-90 300 149.9)">R19</text>
<text x="301.5" y="148.7">T</text>
<text x="303" y="148.7">6</text>
<text x="304.8" y="149.9" transform="rotate(-90 304.8 149.9)">10k</text>
<text x="32.3" y="151.2" transform="rotate(-90 32.3 151.2)">+5V</text>
<text x="278.6" y="151.2">BC817</text>
<text x="301.5" y="151.2">BC817</text>
<text x="387.8" y="154.9">MKDSN1,5/2-5,08</text>
<text x="393.4" y="152.1">X4-1</text>
<text x="387.8" y="160">MKDSN1,5/2-5,08</text>
<text x="393.4" y="157.2">X4-2</text>
<text x="141.5" y="166.4">GND</text>
<text x="277.1" y="167.7" transform="rotate(-90 277.1 167.7)">R17</text>
<text x="281.9" y="167.7" transform="rotate(-90 281.9 167.7)">10k</text>
<text x="300" y="167.7" transform="rotate(-90 300 167.7)">R18</text>
<text x="304.8" y="167.7" transform="rotate(-90 304.8 167.7)">10k</text>
<text x="334.5" y="171.5">IRFZ34</text>
<text x="334.5" y="169">Q1</text>
<text x="377.7" y="171.5">Q2</text>
<text x="227.8" y="177.9">IC2</text>
<text x="248.2" y="176.6" transform="rotate(-90 248.2 176.6)">+12V</text>
<text x="260.9" y="179.1">GND</text>
<text x="377.7" y="174">IRFZ34</text>
<text x="33.3" y="180.4" transform="rotate(-90 33.3 180.4)">R29</text>
<text x="38.1" y="180.4" transform="rotate(-90 38.1 180.4)">10k</text>
<text x="51.1" y="180.4" transform="rotate(-90 51.1 180.4)">R30</text>
<text x="55.9" y="180.4" transform="rotate(-90 55.9 180.4)">10k</text>
<text x="71.4" y="180.4" transform="rotate(-90 71.4 180.4)">R31</text>
<text x="76.2" y="180.4" transform="rotate(-90 76.2 180.4)">10k</text>
<text x="94.3" y="180.4" transform="rotate(-90 94.3 180.4)">R32</text>
<text x="99.1" y="180.4" transform="rotate(-90 99.1 180.4)">10k</text>
<text x="104.4" y="180.4" transform="rotate(-90 104.4 180.4)">R33</text>
<text x="109.2" y="180.4" transform="rotate(-90 109.2 180.4)">10k</text>
<text x="117.1" y="180.4" transform="rotate(-90 117.1 180.4)">R34</text>
<text x="121.9" y="180.4" transform="rotate(-90 121.9 180.4)">10k</text>
<text x="255.4" y="180.1" transform="rotate(-90 255.4 180.1)">C7</text>
<text x="260.5" y="180.1" transform="rotate(-90 260.5 180.1)">0.1</text>
<text x="267.2" y="182.7">R13</text>
<text x="320.3" y="185.5" transform="rotate(-90 320.3 185.5)">R25</text>
<text x="325.1" y="185.5" transform="rotate(-90 325.1 185.5)">1k</text>
<text x="28.5" y="191.8" transform="rotate(-90 28.5 191.8)">S1</text>
<text x="41.4" y="191.4">0.01</text>
<text x="41.4" y="186.4">C14</text>
<text x="46.2" y="191.8" transform="rotate(-90 46.2 191.8)">S2</text>
<text x="59.2" y="191.4">0.01</text>
<text x="59.2" y="186.4">C13</text>
<text x="64" y="191.8" transform="rotate(-90 64 191.8)">S3</text>
<text x="77" y="191.4">0.01</text>
<text x="77" y="186.4">C12</text>
<text x="81.8" y="191.8" transform="rotate(-90 81.8 191.8)">S4</text>
<text x="94.8" y="191.4">0.01</text>
<text x="94.8" y="186.4">C11</text>
<text x="99.6" y="191.8" transform="rotate(-90 99.6 191.8)">S5</text>
<text x="112.5" y="191.4">0.01</text>
<text x="112.5" y="186.4">C10</text>
<text x="117.4" y="191.8" transform="rotate(-90 117.4 191.8)">S6</text>
<text x="130.3" y="191.4">0.01</text>
<text x="130.3" y="186.4">C9</text>
<text x="267.2" y="187.5">10</text>
<text x="267.2" y="187.8">R14</text>
<text x="363.5" y="188" transform="rotate(-90 363.5 188)">R24</text>
<text x="368.3" y="188" transform="rotate(-90 368.3 188)">1k</text>
<text x="227.8" y="196.9">IR4427</text>
<text x="267.2" y="192.6">10</text>
<text x="126.2" y="207.1">GND</text>
<text x="344.7" y="204.5">GND</text>
</g>
<g font-size="2.5" fill="#008000">
<text x="220.2" y="42">аналаговый вход (педаль)</text>
<text x="380.2" y="97.9">оптический энкодер</text>
<text x="390.4" y="146.1">мотор</text>
</g>
<g font-size="2.1" fill="#808080">
<text x="270" y="13.7">1</text>
<text x="270" y="16.2">2</text>
<text x="275.9" y="14.8">A</text>
<text x="275.9" y="17.4">B</text>
<text x="283.4" y="14.8">QA</text>
<text x="283.4" y="17.4">QB</text>
<text x="291.1" y="13.7">3</text>
<text x="291.1" y="16.2">4</text>
<text x="283.3" y="19.9">QC</text>
<text x="283.3" y="22.4">QD</text>
<text x="291.1" y="18.8">5</text>
<text x="291.1" y="21.3">6</text>
<text x="291.1" y="23.9">10</text>
<text x="270" y="26.4">8</text>
<text x="275.9" y="27.5">CLK</text>
<text x="283.4" y="25">QE</text>
<text x="283.5" y="27.5">QF</text>
<text x="291.1" y="26.4">11</text>
<text x="291.1" y="28.9">12</text>
<text x="270" y="31.5">9</text>
<text x="275.9" y="32.6">CLR</text>
<text x="283.1" y="30.1">QG</text>
<text x="283.3" y="32.6">QH</text>
<text x="291.1" y="31.5">13</text>
<text x="210.8" y="42" transform="rotate(-90 210.8 42)">X2-1</text>
<text x="213.4" y="42" transform="rotate(-90 213.4 42)">X2-2</text>
<text x="215.9" y="42" transform="rotate(-90 215.9 42)">X2-3</text>
<text x="73.9" y="59.4">1</text>
<text x="91" y="59.4">3</text>
<text x="77.8" y="60.5">VI</text>
<text x="81" y="64.1">GND</text>
<text x="85.3" y="60.5">VO</text>
<text x="82.7" y="66.4" transform="rotate(-90 82.7 66.4)">2</text>
<text x="108.1" y="67.6" transform="rotate(-90 108.1 67.6)">14</text>
<text x="153.2" y="74.7">1</text>
<text x="159.1" y="75.8">PC6(/RESET)</text>
<text x="181.2" y="75.8">PC0(ADC0)</text>
<text x="197.2" y="77.2">24</text>
<text x="197.2" y="74.7">23</text>
<text x="108.1" y="78.5" transform="rotate(-90 108.1 78.5)">7</text>
<text x="152" y="79.7">22</text>
<text x="152" y="82.3">21</text>
<text x="159.1" y="80.8">GND</text>
<text x="159.1" y="83.4">AREF</text>
<text x="181.2" y="83.4">PC3(ADC3)</text>
<text x="181.2" y="80.8">PC2(ADC2)</text>
<text x="181.2" y="78.3">PC1(ADC1)</text>
<text x="197.2" y="82.3">26</text>
<text x="197.2" y="79.7">25</text>
<text x="152" y="84.8">20</text>
<text x="159.1" y="85.9">AVCC</text>
<text x="176.2" y="85.9">PC4(ADC4/SDA)</text>
<text x="176.4" y="88.5">PC5(ADC5/SCL)</text>
<text x="197.2" y="87.3">28</text>
<text x="197.2" y="84.8">27</text>
<text x="153.2" y="92.4">9</text>
<text x="159.1" y="93.5">PB6(XTAL1/TOSC1)</text>
<text x="152" y="97.5">10</text>
<text x="159.1" y="98.6">PB7(XTAL2/TOSC2)</text>
<text x="182.4" y="98.6">PD0(RXD)</text>
<text x="182.6" y="101.2">PD1(TXD)</text>
<text x="197.2" y="100">3</text>
<text x="197.2" y="97.5">2</text>
<text x="382.8" y="101.2">X1-3</text>
<text x="153.2" y="105.1">8</text>
<text x="159.1" y="106.2">GND</text>
<text x="182.3" y="106.2">PD3(INT1)</text>
<text x="182.3" y="103.7">PD2(INT0)</text>
<text x="197.2" y="107.7">6</text>
<text x="197.2" y="105.1">5</text>
<text x="197.2" y="102.6">4</text>
<text x="382.8" y="106.2">X1-1</text>
<text x="382.8" y="103.7">X1-2</text>
<text x="153.2" y="110.2">7</text>
<text x="159.1" y="111.3">VCC</text>
<text x="179.4" y="108.8">PD4(XCK/T0)</text>
<text x="182.2" y="113.9">PD6(AIN0)</text>
<text x="184.4" y="111.3">PD5(T1)</text>
<text x="197.2" y="112.7">12</text>
<text x="197.2" y="110.2">11</text>
<text x="382.8" y="108.8">X1-4</text>
<text x="182.2" y="116.4">PD7(AIN1)</text>
<text x="197.2" y="115.3">13</text>
<text x="181.2" y="124">PB1(OC1A)</text>
<text x="183.5" y="121.5">PB0(ICP)</text>
<text x="197.2" y="125.4">16</text>
<text x="197.2" y="122.9">15</text>
<text x="197.2" y="120.4">14</text>
<text x="176.6" y="129.1">PB3(MOSI/OC2)</text>
<text x="177.8" y="126.6">PB2(SS/OC1B)</text>
<text x="181.6" y="131.6">PB4(MISO)</text>
<text x="197.2" y="130.5">18</text>
<text x="197.2" y="128">17</text>
<text x="182.6" y="134.2">PB5(SCK)</text>
<text x="197.2" y="133.1">19</text>
<text x="146.9" y="148.3">10</text>
<text x="159.1" y="148.3">9</text>
<text x="148.1" y="155.9">4</text>
<text x="148.1" y="153.4">6</text>
<text x="148.1" y="150.8">8</text>
<text x="159.1" y="155.9">3</text>
<text x="159.1" y="153.4">5</text>
<text x="159.1" y="150.8">7</text>
<text x="148.1" y="158.5">2</text>
<text x="159.1" y="158.5">1</text>
<text x="226.3" y="183.8">2</text>
<text x="230.2" y="185">INA</text>
<text x="237.3" y="185">OUTA</text>
<text x="240.4" y="182.4">VS</text>
<text x="246" y="183.8">7</text>
<text x="246" y="181.3">6</text>
<text x="34.5" y="186.4" transform="rotate(-90 34.5 186.4)">1</text>
<text x="37" y="186.4" transform="rotate(-90 37 186.4)">2</text>
<text x="52.2" y="186.4" transform="rotate(-90 52.2 186.4)">1</text>
<text x="54.8" y="186.4" transform="rotate(-90 54.8 186.4)">2</text>
<text x="70" y="186.4" transform="rotate(-90 70 186.4)">1</text>
<text x="72.6" y="186.4" transform="rotate(-90 72.6 186.4)">2</text>
<text x="87.8" y="186.4" transform="rotate(-90 87.8 186.4)">1</text>
<text x="90.3" y="186.4" transform="rotate(-90 90.3 186.4)">2</text>
<text x="105.6" y="186.4" transform="rotate(-90 105.6 186.4)">1</text>
<text x="108.1" y="186.4" transform="rotate(-90 108.1 186.4)">2</text>
<text x="123.4" y="186.4" transform="rotate(-90 123.4 186.4)">1</text>
<text x="125.9" y="186.4" transform="rotate(-90 125.9 186.4)">2</text>
<text x="226.3" y="188.9">4</text>
<text x="230.2" y="190">INB</text>
<text x="237.3" y="190">OUTB</text>
<text x="246" y="188.9">5</text>
<text x="246" y="191.5">3</text>
<text x="34.5" y="193.4" transform="rotate(-90 34.5 193.4)">3</text>
<text x="37" y="193.4" transform="rotate(-90 37 193.4)">4</text>
<text x="52.2" y="193.4" transform="rotate(-90 52.2 193.4)">3</text>
<text x="54.8" y="193.4" transform="rotate(-90 54.8 193.4)">4</text>
<text x="70" y="193.4" transform="rotate(-90 70 193.4)">3</text>
<text x="72.6" y="193.4" transform="rotate(-90 72.6 193.4)">4</text>
<text x="87.8" y="193.4" transform="rotate(-90 87.8 193.4)">3</text>
<text x="90.3" y="193.4" transform="rotate(-90 90.3 193.4)">4</text>
<text x="105.6" y="193.4" transform="rotate(-90 105.6 193.4)">3</text>
<text x="108.1" y="193.4" transform="rotate(-90 108.1 193.4)">4</text>
<text x="123.4" y="193.4" transform="rotate(-90 123.4 193.4)">3</text>
<text x="125.9" y="193.4" transform="rotate(-90 125.9 193.4)">4</text>
<text x="238.5" y="192.6">GND</text>
</g>
<g font-size="1.8" fill="#808080">
<text x="331.7" y="39.1" transform="rotate(-90 331.7 39.1)">a</text>
<text x="334.3" y="39.1" transform="rotate(-90 334.3 39.1)">b</text>
<text x="336.8" y="39.1" transform="rotate(-90 336.8 39.1)">c</text>
<text x="339.3" y="39.1" transform="rotate(-90 339.3 39.1)">d</text>
<text x="341.9" y="39.1" transform="rotate(-90 341.9 39.1)">e</text>
<text x="344.4" y="39.1" transform="rotate(-90 344.4 39.1)">f</text>
<text x="347" y="39.1" transform="rotate(-90 347 39.1)">g</text>
<text x="349.5" y="38.9" transform="rotate(-90 349.5 38.9)">dp</text>
<text x="341.9" y="53.7" transform="rotate(-90 341.9 53.7)">CA1</text>
<text x="344.4" y="53.7" transform="rotate(-90 344.4 53.7)">CA2</text>
<text x="347" y="53.7" transform="rotate(-90 347 53.7)">CA3</text>
<text x="349.5" y="53.7" transform="rotate(-90 349.5 53.7)">CA4</text>
<text x="110.4" y="69.9" transform="rotate(-90 110.4 69.9)">VCC</text>
<text x="110.4" y="78.3" transform="rotate(-90 110.4 78.3)">GND</text>
</g>
<g font-size="1.8" fill="#800000">
<text x="59.6" y="72.1" transform="rotate(-90 59.6 72.1)">+</text>
<text x="95.2" y="72.1" transform="rotate(-90 95.2 72.1)">+</text>
</g>
</svg>
